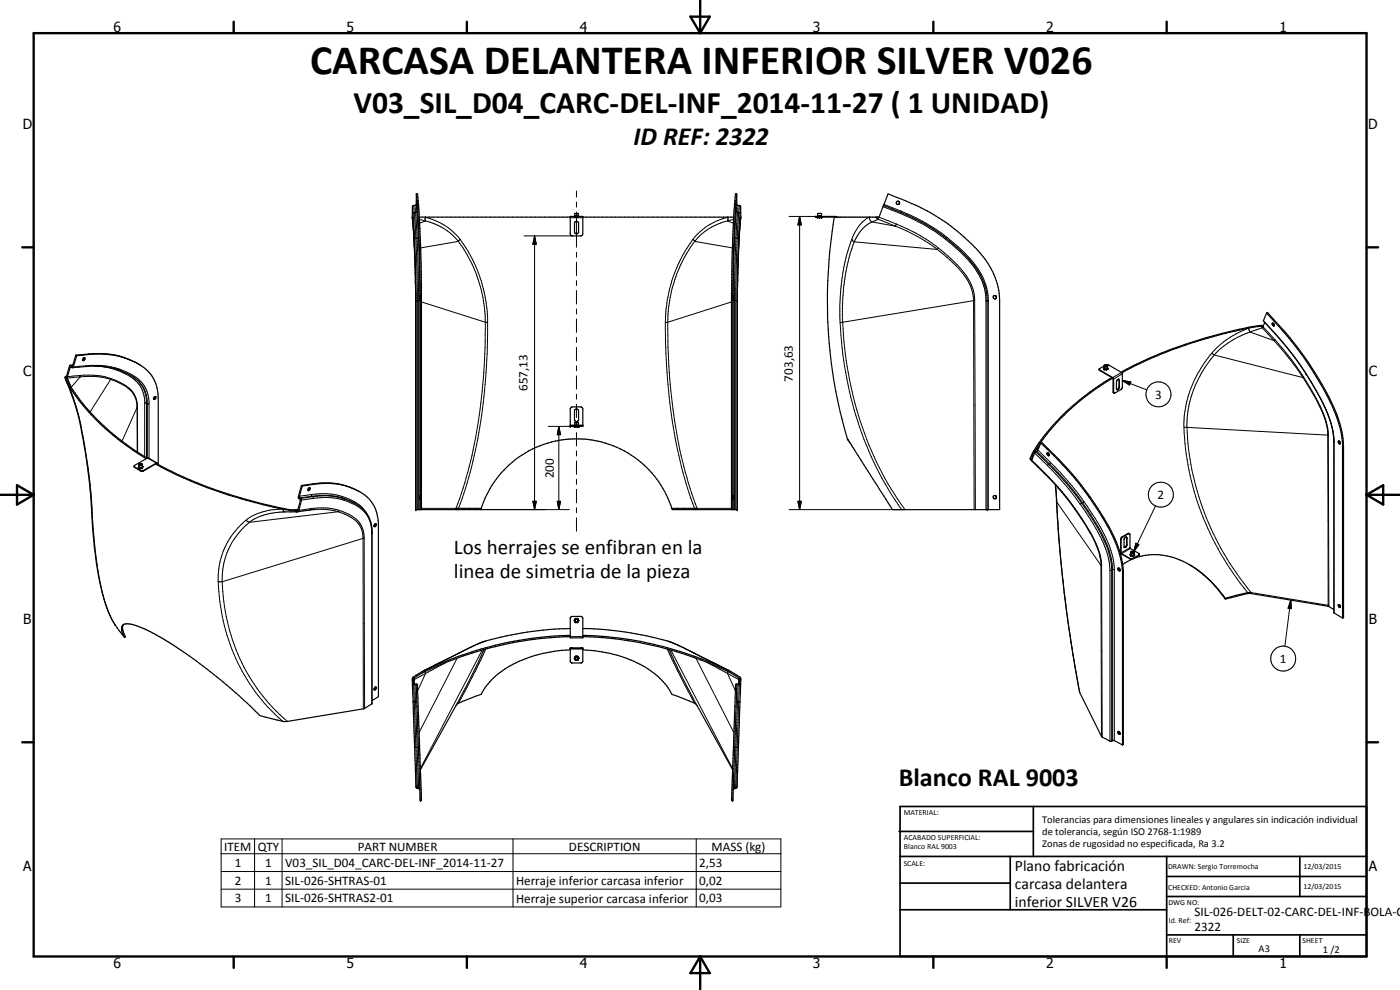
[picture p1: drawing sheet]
<svg xmlns="http://www.w3.org/2000/svg" width="420mm" height="297mm" viewBox="0 0 420 297" stroke-linecap="round" stroke-linejoin="round" font-family="sans-serif">
<g fill="none" stroke="#000" stroke-width=".35">
<path d="M125 58.2h.3l.5 5.1 .6 18.2 .1 71.4M125 58.2l.8 13.9 .3 16v64.8M125 58.2l-.1 3.1-.2 .3-.9 .2-.1 3.4 .7 10 .3 11.9v65.8h19.6a30.1 30.1 0 0 1 15.5-18.2 30 30 0 0 1 41.9 18.2h19.6v-66.4l.3-11.3 .7-10-.1-3.4-.8-.2-.3-.3v-3.1M221.1 58.2l-.7 9.7-.5 19.2v65.8M221.1 58.2h-.4l-.4 5.1-.7 18.2-.1 71.4M125 60.4v.9M125.8 65.2h45.3M171.1 64.9h3.8v5.2l-.3 .6-2.8 .1-.6-.3zM172.5 64.9h-.1M172.5 64.8v-.7h1.1v.7M172.5 64.8h1.1M172.5 64.9h.2"/>
<path d="M172.5 64.8l-.1 .1M172.5 66.7a.66 .66 0 0 1 1.1 .1v2.9l-.3 .4h-.4l-.5-.4zM173.5 64.8l-.7 .1M173.5 64.8l.1 .1M174.9 65.2h45.3M221 60.5v.8M221 60.4v.9M245.4 64.8h1.1M245.4 65.2h1.1M245.9 64.9h-.5v-.8h1.1v.8M245.9 65.2h.1M246 64.9h.5"/>
<path d="M246 65.2h.1M250.4 65.2a147.8 147.8 0 0 0 1.8 58.5l2.1 8M265.1 61.7l-1.3 3.5h-19.1v-.3h6.1l.3 .3M265.2 61.6l1.3-3.4a64.6 64.6 0 0 1 20.8 11.2 34.8 34.8 0 0 1 11.4 13.8l1.1 3.9 .2 3.1v62.7h-32.1l-13.6-21.2M265.2 61.6l-.1 .1M265.2 61.6l5.2 2.2a53.3 53.3 0 0 1 22.7 16.8 16.6 16.6 0 0 1 3.1 8.9v63.4M269.5 60.4l.4 .3M269.7 61.3l-.2 .1M269.7 60.5a.49 .49 0 0 0-.7 .3 .49 .49 0 0 0 .6 .5M269.8 60.5l.2 .4-.2 .4M269.9 61l-.2 .3M269.9 60.8v.2"/>
<path d="M126.1 88.7v1M220 89.5v.1M220 88.7v1M220 88.7v.1M298.5 88.6l.5 .4v.3l-.3 .4M298.8 88.7l-.7 .1v.7l.6 .2 .3-.4M298.9 88.8l.1 .3M379.2 97.8l-.2-.1a95.4 95.4 0 0 0-20.9 4.8 111.7 111.7 0 0 0-21.6 9.2M379.5 96.8l-.5 1.2h-.1a79.9 79.9 0 0 0-17.8 3.9 118 118 0 0 0-24.4 9.9M380.1 93.9l-.9 2.4 3.5 3.9a84.6 84.6 0 0 1 16.4 26l.9 3.2 .3 3.1v51.3l2.6 1.7M380.1 93.9l.3-.1a118.5 118.5 0 0 1 11.7 14.1 73.5 73.5 0 0 1 10.2 19.9l.6 2.8 .3 3.4v51.3l-.3 .2M380.1 93.9a105 105 0 0 1 17.4 23.4l1.7 3.4a33.7 33.7 0 0 1 3.7 12.6v52.2"/>
<path d="M381.8 97a.49 .49 0 0 1 .6 .2 .49 .49 0 0 1-.1 .6l-.4-.3zM382.1 96.9l.4 .8M19.7 113.9a81.3 81.3 0 0 1 6 22.5l1.3 9.4 .4 5.8a120.6 120.6 0 0 0 3.8 28.1l.2 .9a28.5 28.5 0 0 0 6 10.7M20 112.9l-.5 .4a45.5 45.5 0 0 0 9.1 12.5 78.3 78.3 0 0 0 15.3 11.8M20 112.9l.2 .1M20.2 113l-.2 .2a28.6 28.6 0 0 0 5.5 8.6 73 73 0 0 0 18.6 15.7M21.1 109.6l-.2 .2-.9 3.1M21.7 110.3l-.6-.1-.9 2.8M21.8 110.3a29.9 29.9 0 0 1 12.4 .3l2.3 .7 3.2 1.6M21.9 109.5l-.8 .1M22.8 106.6l-1 3.1-.2 .2-.5-.3M22.8 106.6l.2 .1"/>
<path d="M22.8 106.6a34.6 34.6 0 0 1 10.5-.3l3.3 .8M23 106.7l-1 3.5-.3 .1M23 106.7a29.9 29.9 0 0 1 15.3 1l3.8 1.8M25 107.5l.3-.2a.42 .42 0 0 1 .1 .6 .42 .42 0 0 1-.6 0zM25.3 107.3l-.1 .4-.4 .3M36.8 107.2a15.1 15.1 0 0 1 8.9 5.7l1.1 2.2 .6 2.9 .1 21.4M46.3 119.2l.3-.2a.5 .5 0 0 1 .1 .6 .5 .5 0 0 1-.6 .2zM46.6 119l-.5 .7M329.9 110.9l4.2 2.6 .2 4.4M331.2 110.4l.2 .4M331.2 110.4h.1M331.3 110.5v-.8l.7-.2 .4 .2-.1 1"/>
<path d="M331.3 110.4h-.1M331.3 110.5l.5 .3M331.3 110.5l.1 .3M331.4 110.8l.6 .1M331.4 110.8h.1M331.5 109.7l.6-.1a.3 .3 0 0 1-.3 .5 .3 .3 0 0 1-.3-.4zM331.8 110.8h.1M331.9 110.8l.1 .1M331.9 109.5h.8l4.1 2.6v4.3l-.4 .5-1.9 1.1-.5-.4v-4.2M332 110.9h.1M332.1 110.9h-.1M332.3 110.7l-.2 .2"/>
<path d="M332.3 110.7l-.9 .1M332.3 110.6h.1M332.4 109.9l-.8 .2-.3-.2-1.3 .7-.1 .4 4 2.4M332.4 110.4v.3l-.3 .2M332.4 110.6h.1M332.5 110.6l-.5 .3M333.7 113.3l-5.7 3.7a69.3 69.3 0 0 0-15 14.2 20.7 20.7 0 0 0-3.8 6.5M334 113.4l-1.7 1.1a77.1 77.1 0 0 0-12.3 9.4 51.6 51.6 0 0 0-10.2 13.1l-.2 .6M335.7 113.8l.1 2.4-.7 .7M335.8 113.8l-.6 .3-.1 .5v2.3M335.8 113.8h.1M335.9 113.8v2.5l-.2 .5-.6 .1"/>
<path d="M41.6 140v.3M41.6 140l.4 .5M41.6 139.4v.6M41.9 139.3h.7a.37 .37 0 0 1-.4 .3 .37 .37 0 0 1-.3-.3zM41.9 139.4v.1M42.7 139.4a.53 .53 0 0 1-.5 .3 .53 .53 0 0 1-.5-.5h1v.9M42.7 140h.1M42.8 140l-.1 .4M46.7 139.2a137.3 137.3 0 0 0 39.2 13.8l2.8 .4 1-.3M46.9 139.1l5.8 2.9a138.4 138.4 0 0 0 36.1 11.1l.6-.1M46.9 139.1l-4.1 2.3-.6-.1-1.9-1.1-.1-.3M46.9 139.1h.2"/>
<path d="M47.1 138.9l-4.1 2.3h-.7l-2.1-1.3M47.1 138.9l-2.7-1.5-4.2 2.5M47.1 138.9l.1 .3M171.1 127.7h3.8M171.2 122.4l.6-.3h2.5l.5 .3 .1 5.5h-3.8zM172.4 127.9h1.3M172.5 127.6h1.1M172.5 127.6l-.1 .1M172.5 127.6v-.8h1.1v.8M172.5 127.6h.3M172.6 122.9l.5-.2 .5 .5v2.8a.63 .63 0 0 1-.6 .5 .63 .63 0 0 1-.6-.5v-2.8zM172.6 127.9v.1"/>
<path d="M172.8 127.9v.1M172.9 127.6h.3M173.3 127.6v.1M173.3 127.9v.1M173.4 127.9v.1M173.6 127.6l-.2 .1M173.6 127.6l.1 .1M254.3 131.7h.1M309.2 137.7l4.2 4.3a80.6 80.6 0 0 1 13.7 17.9M309.6 137.6h.1M309.6 137.6l.1 .2M312.4 132.9l-1 2.2-.9 .7-.9 2.2-.4-.3"/>
<path d="M312.4 132.9l.3-.1a93.4 93.4 0 0 1 22.6 30.5l1.3 4.4 .5 3.5v52.2l-.2 .1M312.4 132.9a92.8 92.8 0 0 1 22.7 30.6l1.3 4.4 .5 3.5v52.1M314.3 135.9l.6 .3v.5a.53 .53 0 0 1-.6-.2 .53 .53 0 0 1 0-.6zM314.5 135.8l.1 .5 .3 .3-.1-.2M401.7 132.3a.48 .48 0 0 1 .5 .3 .48 .48 0 0 1-.2 .6l-.3-.3zM401.9 132.3l.4 .8M41.6 140.2l.4 .3 .7-.1M41.6 140.2h.1M41.6 140.2l1 .2M41.6 140.3l.4 .2M42 140.5h.1M42.6 140.4h.1"/>
<path d="M42.6 140.4l-.5 .1M42.7 140.3v.1M42.7 140.3l-.1 .1M42.7 140.2v.1M42.7 140.3h.1M42.7 140.1l-.6 .4M42.7 140.1v.1M42.8 140l-.1 .1M89.4 153l.3 .1M89.4 152.9l-1.6 .1M90.5 145.7l.2 .1M90.5 145.7l-1 3.4 .1 .4 .6 .6-.8 2.9"/>
<path d="M90.7 145.8a24.7 24.7 0 0 1 15.9 1.1l1.1 .5M90.7 145.8l-.8 3.1 .6 1.1-.8 3.1M92.6 146.5l.3-.2 .2 .3-.5 .6-.2-.1zM92.8 146.3l-.4 .8M94.3 152.9l-1.5 .2a35.4 35.4 0 0 1-8.9 .6M103.3 145.6l-2.3-.5a32.5 32.5 0 0 0-10.5 .6M103.6 145.8l4.2 1.6M106.2 150.9a9.2 9.2 0 0 1 5.5 8.1v52.2l-2.4 1.4-23.4 3.9a24.8 24.8 0 0 1-7.9-1.8 159.7 159.7 0 0 0-24.1-19.9l-6.2-3.9a27.6 27.6 0 0 0-9.4-3.7 1.57 1.57 0 0 0-1.7 .6 1.57 1.57 0 0 0 0 1.8l.8 1.7M107.8 147.4a10.7 10.7 0 0 1 5.8 9.6v52l-1.9 1.2M112.4 157.4l.2-.3 .3 .2-.3 .7-.3-.1zM112.6 157.1l-.3 .8M126.1 148.7v.9"/>
<path d="M136.9 152.5h7.5M201.6 152.5h7.6M220 148.8v-.1v.9M220 149.5v.1M298.1 148.8h.8l.1 .6-.3 .2h-.4zM298.5 148.7l.4 .1M298.8 149.6h-.1M299 148.9v.2M299 149.3v.1M316.7 145.4a496.6 496.6 0 0 0 4.1 43.4l3.3 19 6.6 13.3 2.5 1.3 1.1-.2 2.6 1.3M335.6 170.4a.43 .43 0 0 1 .6 .3 .43 .43 0 0 1-.4 .5l-.3-.4zM335.7 170.4l.1 .5 .4 .3"/>
<path d="M336.6 161.2l1.9-1.1 .5 .1 .1 4.2 2.6 1.6 .1 .6-1.9 1.2h-.5l-3-1.8-.1-4.3zM338 161.1l.2 .3v2.1a.68 .68 0 0 1-.8 .7M338 161.1l-.7 .7 .1 2.4M338 161.1l.1 2.3-.2 .5-.5 .3M339 160.1l-2.1 1.1-.4 .5v4.3l2.7 1.6h.7l2-1.2M339.2 166.4l.2 .3M339.2 166.4h.1M339.3 165.7a.59 .59 0 0 0 .6 .3 .59 .59 0 0 0 .5-.4l-.4-.2-.6 .1-.2 .9M339.3 166.3l.1 .2M339.3 166.3h-.1M339.3 166.4h.1M339.4 166.7h.1"/>
<path d="M339.4 166.5l.2 .1M339.4 166.5v.2M339.4 166.7l.6 .1M339.6 165.5l.6 .2-.5 .2-.2-.1zM339.6 166.6h.1M339.6 166.6l-.2 .1M339.7 167.8l-2.8 1.5M339.7 166.6h.4M339.7 166.6l.3 .2M340 166.8h.1M340.1 166.6v.2M340.2 167.6a20.4 20.4 0 0 1 20 4 36.8 36.8 0 0 1 7.5 7.9"/>
<path d="M340.3 166.5l-.2 .1M340.4 165.7v.7M340.4 166.4l.1 .1M340.4 166.3l-.1 .2M340.5 166.5h-.2M340.5 166.5l-.4 .3M356.8 169.3a36.2 36.2 0 0 1 11 10.4M367.7 179.5l.1 .2M367.8 179.7l7.4-1.6 23.5 3.8 1.6 1M375.5 177.8h-1.1l-6.7 1.7M37.2 187.3a2.38 2.38 0 0 0 .1 3l.3 .6-.2 .4M171.1 190.6a107 107 0 0 0-44.5 10.9l-2.7 1.7-.2 .8"/>
<path d="M171.1 191a105.3 105.3 0 0 0-45.2 11.4l-1.6 1.1-.2 .5M171.1 194.4h3.8v3.9l-.3 .6h-3l-.4-.3zM171.1 195a42.9 42.9 0 0 0-12.4 2.3 25.4 25.4 0 0 0-14 10.4l-.3 .6-5.1 2-1.9 .8-.4 .4-10.8 19.4M171.1 188.6a86.4 86.4 0 0 0-28 4.7l-16.3 8.2M171.1 194.6h3.8M171.2 185.3l.4-.3h2.8l.4 .3 .1 6.1h-3.8zM172.4 186.2h.1M172.4 197.5l.1 .1M172.4 197.5l.4 .6h.6l.3-.6M172.5 197.6v.1M172.5 186.4l.1 .2M172.5 197.7l.2 .3"/>
<path d="M172.6 185.8l-.1 .6M172.6 197.1l-.2 .4M172.6 186.6l.7 .1M172.6 186.6l.3 .1M172.7 185.8l-.2 .6M172.7 185.8l.3-.2 .5 .3M172.8 198h.1M173.3 185.6l.2 .3M173.3 185.6l-.7 .2M173.3 185.6l.4 .6-.4 .5M173.3 196.9l.2 .2M173.4 197h-.7l-.2 .5 .3 .5"/>
<path d="M173.4 186.6l-.3 .1M173.4 186.6l-.1 .1M173.4 197.1l-.3-.2-.5 .2M173.4 197.1l.2 .1M173.4 197.9l-.3 .1M173.4 198h-.7M173.5 185.9l.1 .2M173.5 186.4l-.1 .2M173.5 197.2l.1 .2M173.6 186.1l-.1 .4M173.6 186.1l-.1 .3M173.6 197.2v.2"/>
<path d="M173.6 197.4v.2M173.6 197.6l-.2 .4M173.6 197.4l.1 .1M173.6 197.6v.1M173.7 197.5l-.1 .1M174.9 191a105 105 0 0 1 45.2 11.4l1.7 1.1 .1 .5M174.9 190.6l1.7 .1a110.1 110.1 0 0 1 41.9 10.4l3.6 2.1 .2 .8M174.9 195a35.8 35.8 0 0 1 23 8.5l.6 .5a14.7 14.7 0 0 1 3.1 4.3l5.2 2 1.9 .8 .4 .4 10.8 19.4M174.9 188.6a90.9 90.9 0 0 1 27.6 4.6l16.8 8.3M401.7 181.4a.46 .46 0 0 1 .5 .3 .46 .46 0 0 1-.2 .5l-.3-.3zM401.9 181.4l.4 .7M112.4 206.3l.4-.2a.49 .49 0 0 1 0 .6 .49 .49 0 0 1-.5 .2z"/>
<path d="M112.6 206.1l-.3 .8M123.7 204l.1 1.3M123.7 204h.4M123.8 205.3l1.1 .2 .1 1.3M123.8 205.3l.2 5.2M124 210.5l.8 25.3 .2 .6 .8 .1 .2 .4M124.1 204l.1 1.1M124.2 205.1h.1M124.2 205.1l1.1 .3v1.4M124.2 205.4l.1 5.2-.3-.1M125 206.8l1.1 32.4v1h.4l-1.2-33.4M125 206.8h.3"/>
<path d="M220.7 206.8h.4M221.9 205.1l-1.1 .3-1.3 34.8h.4l.1-1.3 1.1-33.4 1.2-.2M221.9 205.1h.1M221.9 204h.4M221.9 204v1.1M222.3 204l-1.1 31.7-.1 .7-.8 .1-.3 .4M335.7 219.5l.1 .4 .4 .3M335.8 219.5h-.2a.48 .48 0 0 0 0 .6 .48 .48 0 0 0 .6 .1M335.8 219.5l.4 .7"/>
<circle cx="173" cy="186.2" r=".38"/>
<circle cx="173.1" cy="197.5" r=".38"/>
</g>
<g fill="#000">
<circle cx="123.7" cy="65.2" r=".18"/>
<circle cx="125" cy="60.4" r=".18"/>
<circle cx="125" cy="61.3" r=".18"/>
<circle cx="172.4" cy="64.9" r=".18"/>
<circle cx="172.7" cy="64.9" r=".18"/>
<circle cx="172.8" cy="64.9" r=".18"/>
<circle cx="173.3" cy="64.9" r=".18"/>
<circle cx="173.6" cy="64.1" r=".18"/>
<circle cx="173.6" cy="64.8" r=".18"/>
<circle cx="173.6" cy="64.9" r=".18"/>
<circle cx="221" cy="60.4" r=".18"/>
<circle cx="221" cy="61.3" r=".18"/>
<circle cx="222.3" cy="65.2" r=".18"/>
<circle cx="245.3" cy="65.2" r=".18"/>
<circle cx="245.4" cy="65.2" r=".18"/>
<circle cx="245.4" cy="64.9" r=".18"/>
<circle cx="245.9" cy="65.2" r=".18"/>
<circle cx="245.9" cy="64.9" r=".18"/>
<circle cx="246" cy="64.9" r=".18"/>
<circle cx="246" cy="65.2" r=".18"/>
<circle cx="246.5" cy="64.9" r=".18"/>
<circle cx="246.5" cy="65.2" r=".18"/>
<circle cx="246.6" cy="65.2" r=".18"/>
<circle cx="265.2" cy="61.6" r=".18"/>
<circle cx="126.1" cy="88.7" r=".18"/>
<circle cx="126.1" cy="89.7" r=".18"/>
<circle cx="220" cy="89.7" r=".18"/>
<circle cx="220" cy="88.7" r=".18"/>
<circle cx="379" cy="98" r=".18"/>
<circle cx="20.2" cy="113" r=".18"/>
<circle cx="331.2" cy="110.4" r=".18"/>
<circle cx="331.4" cy="110.8" r=".18"/>
<circle cx="332.1" cy="110.9" r=".18"/>
<circle cx="332.4" cy="110.6" r=".18"/>
<circle cx="47" cy="139.1" r=".18"/>
<circle cx="171.1" cy="127.9" r=".18"/>
<circle cx="171.1" cy="127.7" r=".18"/>
<circle cx="172.4" cy="128" r=".18"/>
<circle cx="172.4" cy="127.9" r=".18"/>
<circle cx="172.4" cy="127.7" r=".18"/>
<circle cx="172.5" cy="127.6" r=".18"/>
<circle cx="172.5" cy="126.8" r=".18"/>
<circle cx="172.7" cy="127.7" r=".18"/>
<circle cx="172.8" cy="127.7" r=".18"/>
<circle cx="172.8" cy="127.9" r=".18"/>
<circle cx="173.3" cy="127.7" r=".18"/>
<circle cx="173.3" cy="127.9" r=".18"/>
<circle cx="173.4" cy="127.7" r=".18"/>
<circle cx="173.4" cy="127.9" r=".18"/>
<circle cx="173.7" cy="127.7" r=".18"/>
<circle cx="173.7" cy="127.9" r=".18"/>
<circle cx="173.7" cy="128" r=".18"/>
<circle cx="254.3" cy="131.7" r=".18"/>
<circle cx="41.6" cy="140.2" r=".18"/>
<circle cx="42" cy="140.5" r=".18"/>
<circle cx="42.1" cy="140.5" r=".18"/>
<circle cx="42.6" cy="140.4" r=".18"/>
<circle cx="42.8" cy="140" r=".18"/>
<circle cx="89.4" cy="153" r=".18"/>
<circle cx="111.7" cy="159.8" r=".18"/>
<circle cx="124.7" cy="152.9" r=".18"/>
<circle cx="124.9" cy="152.9" r=".18"/>
<circle cx="126.1" cy="148.7" r=".18"/>
<circle cx="126.1" cy="149.6" r=".18"/>
<circle cx="220" cy="148.7" r=".18"/>
<circle cx="220" cy="149.6" r=".18"/>
<circle cx="221.2" cy="152.9" r=".18"/>
<circle cx="221.3" cy="152.9" r=".18"/>
<circle cx="296.2" cy="152.9" r=".18"/>
<circle cx="339.2" cy="166.4" r=".18"/>
<circle cx="339.4" cy="166.7" r=".18"/>
<circle cx="340" cy="166.8" r=".18"/>
<circle cx="340.1" cy="166.8" r=".18"/>
<circle cx="340.4" cy="166.5" r=".18"/>
<circle cx="34.4" cy="187.3" r=".18"/>
<circle cx="171.1" cy="194.4" r=".18"/>
<circle cx="171.1" cy="194.6" r=".18"/>
<circle cx="172.8" cy="197" r=".18"/>
<circle cx="173.4" cy="197" r=".18"/>
<circle cx="126.1" cy="240.2" r=".18"/>
<circle cx="219.9" cy="240.2" r=".18"/>
</g>
<g fill="none" stroke="#000" stroke-width=".3">
<path d="M173 57.3v1.8M123.7 65.2l.2 2M123.8 62l.2 2.1M123.9 67.2l.5 7.2 .3 12.7v65.8M123.9 67.2v.1M124 64.1l.4 7.7M124.2 61.6l.7 10.8 .4 14.8v65.7M124.4 71.8l.5 16.3v64.8M124.5 61.6l.2 2.2M124.7 63.8l.5 7.7M124.7 63.8h-.5l-.2 .3M124.9 61.3l.2 2.1"/>
<path d="M125.1 63.4l.4 7.2v.7l-.3 .2M125.1 63.4l-.4 .4M125.1 60.2h.4M125.2 71.5h-.7l-.1 .3M125.2 71.5l.4 16.5v64.9M125.5 71.2l.5 16v65.7M125.6 68.6h.4M125.9 65.8l1.8 .5M127.6 65.2h.1M127.7 65.2a19.2 19.2 0 0 1 10.4 6.6M127.7 65.2v1.1M127.7 66.3l1.4 .4a17.7 17.7 0 0 1 8.5 5.7"/>
<path d="M127.7 66.3l-1.8 .7M137.6 72.4l2.2 3.3 1.9 3.5a42.9 42.9 0 0 1 4 17.5M137.6 72.4l-11.3 2M138.1 71.8l2.3 3.4 2.9 5.9a45.5 45.5 0 0 1 2.6 9.7l.2 1.7a175.7 175.7 0 0 1-3 40.8l-1.2 5a108.8 108.8 0 0 1-4.3 14.2v.4M138.1 71.8l-.5 .6M157.3 70.8h14.5M160.4 70.8l.5 2.5h-1zM160.4 70.8v82.1M171.1 65.3h3.8M173 60.6v1.5M173 63.6v10.6M173 75.7v1.5"/>
<path d="M173 78.7v4M208 71.8l-1.4 2a41.9 41.9 0 0 0-6.9 22.9M208 71.8l.5 .6M208.5 72.4l11.3 2M208.5 72.4a41 41 0 0 0-7.9 21l-.2 3.3M218.3 66.3l1.8 .7M218.3 66.3a17.7 17.7 0 0 0-9.8 6.1M218.4 65.2h.1M218.4 65.2l-.1 1.1M218.4 65.2a18.9 18.9 0 0 0-10.4 6.6M220 68.6h.4M220.2 65.8l-1.9 .5"/>
<path d="M220.5 71.2l-.5 15.3v66.4M220.5 60.2h.4M220.9 71.5h.6l.1 .3M220.9 71.5l-.5 15.8v65.6M221 63.4l-.5 7.2v.7l.4 .2M221 63.4l.3 .4M221.1 61.3l-.1 2.1M221.3 63.8h.6l.2 .3M221.3 63.8l-.4 7.7M221.5 61.6l-.2 2.2M221.6 71.8l-.4 15.5v65.6M221.7 74.4l-.4 12.1v66.4"/>
<path d="M221.7 74.4v.1M221.9 61.6l-.7 10.8-.4 14.1v66.4M222.1 64.1l-.5 7.7M222.2 67.2l-.5 7.2M222.2 67.2v.1M222.3 62l-.2 2.1M222.3 65.2l-.1 2M236.8 64.9h7.9M240 64.9l.5 2.6h-1zM240 64.9v88M245.3 64.9v.3M250.8 64.9v.3"/>
<path d="M255.6 71.8l.8 .8M256.4 72.6a59.8 59.8 0 0 0-3.6 20l.1 4.1M256.4 72.6l24.9 2.2M260.8 65.2a13.3 13.3 0 0 0-5.9 8.6 60.1 60.1 0 0 0-2.7 15.4l-.1 7.6M260.9 65.2l.2 .8 .6 .6M261.7 66.6l-.4 .2a10.5 10.5 0 0 0-4.9 5.8M261.7 66.6l7 1.3M262.8 65.2l.8 .6M263.6 65.8l-1.9 .8M263.6 65.8l.2-.6 5.2 2M263.6 65.8l5.1 2.1M265 62l5.3 2.1"/>
<path d="M265.3 61.3l5.2 2.1M268.7 67.9a49 49 0 0 1 12.6 6.9M269 67.2a49.7 49.7 0 0 1 12.6 7.2M269 67.2l-.3 .7M270.3 64.1l7 3.3 3.3 2.1 3.1 2.3M270.4 63.8h.1M270.5 63.4l-.2 .7M270.5 63.4a55.8 55.8 0 0 1 13.7 7.8M281.3 74.8a30.4 30.4 0 0 1 9.6 10.2 11.5 11.5 0 0 1 1.3 5.2M281.6 74.4a33.3 33.3 0 0 1 9.3 9.8 11.2 11.2 0 0 1 1.6 6M281.6 74.4l-.3 .4M283.7 71.8a36 36 0 0 1 9.8 10.2 15.9 15.9 0 0 1 2.4 8.2"/>
<path d="M284 71.4h.1M284.2 71.2l-.5 .6M284.2 71.2a42.2 42.2 0 0 1 9.2 9.4 18.1 18.1 0 0 1 3.2 9.6M124.7 90.2h.1M124.9 90.2h.1M124.9 90.2h1.1M125.2 90.2h.1M126.1 90.2h.4M126.5 90.6l19.2 6.1M145.7 96.7a162.4 162.4 0 0 1-7.7 52.9l-1.1 2.9M145.7 96.7h.6M173 84.2v1.5"/>
<path d="M173 87.2v4M173 92.7v1.5M173 95.7v4M199.7 96.7v1.9a192 192 0 0 0 2.9 33l1.5 6.7a108.8 108.8 0 0 0 4.3 14.2v.4M200.4 96.7a160.1 160.1 0 0 0 7.7 52.9l1.1 2.9M200.4 96.7h-.7M219.5 90.2h.4M219.5 90.6l-19.1 6.1M220 90.2h1.2M221.2 90.2h.1M221.3 90.2h.1M252.1 96.8a105.2 105.2 0 0 0 18.5 56.1"/>
<path d="M252.9 96.7l-.8 .1M252.9 96.7a104.4 104.4 0 0 0 16.6 53.2l2.1 3h-34.8M292.2 90.2h.3M292.2 90.2l.1 62.7M292.2 90.2l-39.3 6.5M292.5 90.2l.2 62.7M295.9 90.2h.7M295.9 90.2v62.7M296 90.2h.1M296.2 90.2h.1M296.6 90.2v62.7M374.7 98.5l.4 1.1"/>
<path d="M374.7 98.5a27 27 0 0 0-11 7.5M374.8 98.4l-.1 .1M375.1 99.6l7.2 2.6M375.1 99.6l-1.5 .6a26.4 26.4 0 0 0-9.2 6.3M378.5 97.9l.3 .4M378.8 98.3l.2-.3 3.6 3.9M378.8 98.3l-3.7 1.3M378.8 98.3l3.5 3.9M379.2 96.2l3.5 3.9M384 97.7l-.3 .1M20 113.3l.3 .2M20.3 113.5l1.1 2.7"/>
<path d="M20.6 115.6v.4M20.6 115.7l2.5 6.9 1.1 4.8M21.4 116.2v.1M21.5 109.8h.2M21.6 110.3h-.6M21.9 109.6h-.7M24 112.6l-3.8 .4 .1 .5M24 112.6a21.2 21.2 0 0 1 9.3 1M24 112.6l.1 .5M24.1 113.1a21.4 21.4 0 0 1 9.1 .7M24.1 113.1l-3.8 .4M24.1 113.1l-2.7 3.1"/>
<path d="M25.8 109.8l-.2 .2M25.8 109.8l-3.8 .3M25.8 109.8a23.5 23.5 0 0 1 10 .9M26.6 106.2l.2 .1M28.4 109.9l4 .4 2.2 .6M33.2 113.8a13.9 13.9 0 0 1 6.6 4 7 7 0 0 1 1.3 4.5M33.2 113.8l-6.2 9.8M33.3 113.6a11 11 0 0 1 7.5 5.8l.4 2.8M33.3 113.6l-.1 .2M34.6 110.9a13.1 13.1 0 0 1 7.1 4.5l.5 .7a9.6 9.6 0 0 1 1.2 4.3v16.6M34.8 110.7l-.2 .2M35.8 110.7l-.4 .2"/>
<path d="M35.8 110.7a13.5 13.5 0 0 1 7.5 5 9.7 9.7 0 0 1 1.4 4.9v16.9M37.2 107.2l.3 .2M39.5 112.8a9.1 9.1 0 0 1 4.7 8.3M40 113.1a9 9 0 0 1 4 7.8M173 101.2v1.5M173 104.2v4M173 109.8v1.5M173 112.8v4M173 118.3v1.5M330.1 111v.2M332.4 110.3l.2 .4-.5 .3-.8-.1-.2-.5 .2-.1M334 117.6h.2"/>
<path d="M335.8 114l.1 .1M335.8 116.1h.1M336.6 111.8l-2.7 1.6M336.8 114.2l2.6 .4-.4 .9zM336.8 112.2l-2.8 1.5M336.8 114.2l7.4 2.8M363.7 106a33.6 33.6 0 0 0-8.4 22.3M363.7 106l.7 .5M364.4 106.5l26.6 6.8 .2-.2M364.4 106.5l-2.4 3.1a35.6 35.6 0 0 0-5.1 11.6l-.6 4.3-.1 2.7M382.3 102.2a78.1 78.1 0 0 1 15.5 24l.5 2.2 .2 2.2M382.6 101.9l4.5 5.3 4.1 5.9"/>
<path d="M382.6 101.9l-.3 .3M382.7 100.1v.1M382.7 100.1a84.9 84.9 0 0 1 9.3 12M391.2 113.1a50.2 50.2 0 0 1 6.9 13.7l.5 3.8M392 112.2h.1M392 112.1v.1M392 112.1l1.5 2.5a41.9 41.9 0 0 1 6.8 16.2l.1 53.1M393.9 110.6l-.3 .1M24.1 127.5h.1M24.2 127.4l1 5a180.4 180.4 0 0 1 2.8 26.1 104.5 104.5 0 0 0 3.1 20.6l1.4 4.3 1.9 3.9M24.2 127.4l-.1 .1M41.1 122.3l.1 13.3"/>
<path d="M41.1 122.3l-4.5 10.1M41.2 122.2l.1 13.4M41.2 122.2l-.1 .1M41.6 139.9l-.1 .4 .5 .2h.7l.3-.5-.3-.1M43.4 120.9h.6M44 120.9v16.4M44 120.9l.2 .2M44.2 121.1l.5 .1M44.2 121.1v16.3M44.3 137.4l2.6 1.7M46.9 139.1h.1M47.2 139.1h-.1"/>
<path d="M164.5 127.9h6.6M167.7 127.9l.5 2.5h-1zM167.7 127.9v25M171.1 127.6h1.4M171.8 127.7v.2M173 121.3v4M173 126.8v1.5M173 129.8v4M173 135.3v1.5M173 138.3v4M173.6 127.6h1.3M174.3 127.7v.2"/>
<path d="M309.6 138.3v-.3l3.8 3.8M309.6 137.6l.1 .2M310.5 135.9a92.4 92.4 0 0 1 13.7 15.4M310.6 135.4h-.1M310.6 135.4l-.1 .4M310.8 135.6a94.9 94.9 0 0 1 12.7 13.8l1.1 1.6M311.1 135.4l3.8 3.7M311.5 135l3.8 3.8M311.8 134.2l-1.2 1.2M314.5 135.9l.4 .7M314.6 135.9l.2 .5M314.9 139.1l-.5 .6"/>
<path d="M314.9 139.1a94 94 0 0 1 10 11.7M315.3 138.8l-.4 .3M315.3 138.8l5.8 6.3 4.2 5.4M316.5 136.6l-.2 .1M355.3 128.3a82.3 82.3 0 0 0 19.1 49.5v.3M356.2 128.2l42.3 2.4M356.2 128.2a82.6 82.6 0 0 0 19.3 49.6M356.2 128.2l-.9 .1M398.5 130.6h.1M398.5 130.6l.1 51M398.6 130.6l.2 51.1M400.3 132.5l.1 .1"/>
<path d="M403.2 134l-.3 .2M27.5 152.2l.1 .5M40.4 140.1v.2M42.2 141.1v.2M43.1 141.1v.2M73.9 156.1a22.5 22.5 0 0 0-8.4 18.4M73.9 156.1l.9 .6M74.8 156.7a21.7 21.7 0 0 0-8.1 17.8M83.9 153.7l-.6 .1a16.4 16.4 0 0 0-8.5 2.9M84.8 152.7a17.8 17.8 0 0 0-10.9 3.4M84.9 152.8l.6 .8M88.7 153.4l.4 .2"/>
<path d="M89.4 153h-1.4M93.2 152.6l-3.5 .5-.5 .5M93.2 152.6a19.5 19.5 0 0 1 8.1 .4l.5 .2M93.2 152.6l-.4 .5M93.5 148.4l.1 .5M93.5 148.4l-3.6 .5M93.5 148.4a21 21 0 0 1 9.3 .6M93.6 148.9l-3.5 .5M93.6 148.9l4.3-.3 3.4 .4 1.6 .5M93.6 148.9l.3 .1M93.9 149l.2 .5M93.9 149a19.9 19.9 0 0 1 9.3 .6"/>
<path d="M93.9 149l-3.6 .5M94.1 145.2l.2 .1M94.1 149.5a17.4 17.4 0 0 1 15.6 4.5 9.4 9.4 0 0 1 1.9 5.4v51.8M94.1 149.5l-3.6 .5M94.3 152.9l2.8-.1 4.4 .7M101.5 153.5a10.3 10.3 0 0 1 6.4 4 7.2 7.2 0 0 1 1.1 4M101.5 153.5l-26.7 3.2M101.8 153.2a10.1 10.1 0 0 1 6.9 5.1l.6 3.1M101.8 153.2l-.3 .3M102.8 149l.1 .5M102.8 149a12.3 12.3 0 0 1 7.3 5.1M102.9 149.5l1.1 .4"/>
<path d="M102.9 149.5l.3 .1M103.2 149.6l.1 .5M103.7 149.8l2.8 1.2M103.9 145.8l.3 .2M104.6 150.1l1.6 .8M111.7 159.8l-.1 .2M126.5 152.5h10.4M136.9 152.5v.4M144.3 152.9h26.6M159.9 150.4h1l-.5 2.5zM167.2 150.4h1l-.5 2.5zM173 143.8v1.5"/>
<path d="M173 146.8v4.1M173 152.4v1.4M173 155.4v4M209.2 152.5h10.3M209.2 152.5v.4M239.5 150.4h1l-.5 2.5zM313.4 141.8l4.3 4.4a71.3 71.3 0 0 1 11.9 18.7l.9 3.3 .1 1.6M313.4 141.8v.2M316.8 145.5l.3 5.1M317.1 150.4v.2M317.1 150.6l13.3 19M317.1 150.6a409.8 409.8 0 0 0 7 57.2"/>
<path d="M322.5 152.7h.1M322.7 152.6l-.1 .1M324.2 151.3a54 54 0 0 1 8.1 14.8l.6 2.6 .2 2.4M324.6 151a48.6 48.6 0 0 1 8.6 16.3l.4 3.2v51.9M324.6 151l-.4 .3M324.9 150.8a54.8 54.8 0 0 1 7.8 13.8l.9 3.3 .3 3M324.9 150.8l-.3 .2M325.3 150.5l-.4 .3M325.3 150.5l3.3 4.9a33.2 33.2 0 0 1 5.8 14.9v51.9M327.1 149l-.3 .2M327.1 159.9a20.6 20.6 0 0 1 3.3 9.7M346.8 151.8l-6.5 13.7"/>
<path d="M65.5 174.5a57.3 57.3 0 0 0 19.3 41.9M65.5 174.5h1.2M66.7 174.5a56.2 56.2 0 0 0 19.6 42M109 161.5v51.2M109 161.5l-42.3 13M109.3 161.4l.1 51.2M109.3 161.4l-.3 .1M330.4 169.6l.2 .2M330.4 169.6l.2 51.3M330.6 169.8l.2 51.3M333.1 171.1v51.3M333.9 170.9l-.8 .2"/>
<path d="M333.9 170.9h.5M333.9 170.9v51.3M336.3 161.8l.2 .1M336.8 161.1l.1 .1M337.1 172.1l-.2 .1M338.1 163.4l.1 .1M338.1 161.3l.1 .1M338.5 160.1h.2M339.1 167.6v.1M339.1 164.3l-2.8 1.5M339.2 164.6l-2.6 1.6M340 167.6v.1"/>
<path d="M340.4 166.2l.2 .3-.5 .4-.8-.1-.2-.5 .2-.1M340.9 163l.9 .4-1.5 2.1zM341.7 166.5v.2M375.5 177.8l23.1 3.8M375.5 177.8v.3M133.8 198.8l-6.1 3.3M137.2 197.5l-11.4 22.3M138 195.9l-10.3 5.1M138 195.9l-.3 .1M144.7 195l-18.6 35.6M145.2 194.9l-3.6 7.8-4.7 9M145.6 192.4l-3.3 1.3-4.3 2.2"/>
<path d="M145.7 194.7l-2.6 5.7-5.5 10.6M171.1 191h3.8M171.1 194.7h3.8M171.8 194.4v.2M172.6 185.5h.8l.4 .7-.4 .7h-.8l-.3-.7zM172.7 196.8h.7l.4 .7-.4 .7h-.7l-.4-.7zM174.3 194.4v.2M200.3 194.7l2.6 5.7 5.5 10.6M200.4 192.4l4.5 1.8 3.2 1.7M200.9 194.9l2.5 5.7 5.8 11.1M201.3 195l18.6 35.6M208.1 195.9l10.3 5.1"/>
<path d="M208.1 195.9l.2 .1M208.9 197.5l11.3 22.3M212.3 198.8l6 3.3M387.4 180.1l.2 2.5-1-.1zM387.4 180.1l-1.8 13.8M398.6 181.6v.3M398.6 181.6l.2 .1M398.8 181.7v.3M124.3 203.5l.1 .4M124.4 203.9v1.3M124.4 203.9l-.3 .1M124.5 205.4l1.1 31.1"/>
<path d="M125.1 210.7l-.8-.1 1 25.9M125.1 212h.4M127.5 201.1h.1M127.6 201.5l.1 .6M127.7 202.1l-3.3 1.8M127.7 202.1l-2.4 5.2M218.3 202.1l3.4 1.8M218.3 202.1l2.4 5.2M218.5 201.5l-.2 .6M218.5 201.1h.1M220.5 212h.4M221.5 205.4l-1.1 31.1"/>
<path d="M221.7 203.9l.2 .1M221.7 203.9l-.1 1.3M221.8 203.5l-.1 .4M221.9 205.4l-1.1 31.1M221.9 204h.1M222.1 210.5l-1.1 .2M124.4 223.9l1.1 .5M125.6 236.5h.1M125.6 226.5h.4M220 226.5h.4M220.4 236.5h.1M221.6 223.9l-1.1 .5"/>
<path d="M66.4 251.7h167.9v20.4h-167.9zM66.4 256.2h167.9M76.4 251.7v20.4M84.7 251.7v20.4M154 251.7v20.4M208.9 251.7v20.4M66.4 261.5h167.9M66.4 266.8h167.9"/>
<circle cx="347.7" cy="118.3" r="3.8"/>
<circle cx="348.4" cy="148.4" r="3.8"/>
<circle cx="385.1" cy="197.6" r="3.7"/>
</g>
<g fill="none" stroke="#000" stroke-width=".71">
<path d="M10.1 9.9h400v277.1h-400zM70.1 6.5v3.4M140.1 6.5v3.4M207.2 5h5.8l-2.9 4.9zM210.1 0v9.9M280.1 6.5v3.4M350.1 6.5v3.4M6.7 74.2h3.4M410.1 74.2h3.5M.1 148.5h10M5.1 145.6l5 2.9-5 2.9zM410.1 148.5h10"/>
<path d="M410.1 148.5l5-2.9v5.8zM6.7 222.7h3.4M410.1 222.7h3.5M70.1 287v3.4M140.1 287v3.4M210.1 287v10M210.1 287l2.9 5h-5.8zM280.1 287v3.4M350.1 287v3.4"/>
</g>
<g fill="none" stroke="#000" stroke-width=".51">
<path d="M269.8 249.5h40.3M270.1 242h140v45h-140zM270.1 257h140M303.2 257v16M310.1 242v15M350.1 257v30M390.1 257v12M270.1 265h33.1M270.1 273h80M350.1 269h60M350.1 263h60M350.1 280.5h60"/>
<path d="M370.1 280.5v6.5M390.1 280.5v6.5"/>
</g>
<path d="M160.4 70.8l.5 2.5h-1zM240 64.9l.5 2.6h-1zM336.8 114.2l2.6 .4-.4 .9zM167.7 127.9l.5 2.5h-1zM159.9 150.4h1l-.5 2.5zM167.2 150.4h1l-.5 2.5zM239.5 150.4h1l-.5 2.5zM340.9 163l.9 .4-1.5 2.1zM387.4 180.1l.2 2.5-1-.1z" fill="#000"/>
<text font-size="12.6" x="93.1" y="22.1">CARCASA DELANTERA INFERIOR SILVER V026</text>
<text font-size="9.4" x="106.1" y="33.9">V03_SIL_D04_CARC-DEL-INF_2014-11-27 ( 1 UNIDAD)</text>
<g font-size="7.9">
<text x="190.1" y="43.4">ID REF: 2322</text>
<text x="269.7" y="236">Blanco RAL 9003</text>
</g>
<g font-size="6.3">
<text x="136.2" y="166.2">Los herrajes se enfibran en la</text>
<text x="136.2" y="173.4">linea de simetria de la pieza</text>
</g>
<g font-size="4.7">
<text x="304.6" y="261.2">Plano fabricación</text>
<text x="304.6" y="266.6">carcasa delantera</text>
<text x="304.6" y="272">inferior SILVER V26</text>
</g>
<g font-size="4.2">
<text x="34" y="9.6">6</text>
<text x="104" y="9.6">5</text>
<text x="174" y="9.6">4</text>
<text x="244" y="9.6">3</text>
<text x="314" y="9.6">2</text>
<text x="384" y="9.6">1</text>
<text x="6.8" y="38.7">D</text>
<text x="410.6" y="38.7">D</text>
<text x="7" y="112.9">C</text>
<text x="410.8" y="112.9">C</text>
<text x="7" y="187.1">B</text>
<text x="410.8" y="187.1">B</text>
<text x="7" y="261.4">A</text>
<text x="410.8" y="261.4">A</text>
<text x="34" y="290.4">6</text>
<text x="104" y="290.4">5</text>
<text x="174" y="290.4">4</text>
<text x="244" y="290.4">3</text>
<text x="314" y="290.4">2</text>
<text x="384" y="290.4">1</text>
</g>
<g font-size="3.9">
<text x="158.4" y="117.3" transform="rotate(-90 158.4 117.3)">657,13</text>
<text x="237.9" y="114.5" transform="rotate(-90 237.9 114.5)">703,63</text>
<text x="346.7" y="119.6">3</text>
<text x="166.2" y="143.4" transform="rotate(-90 166.2 143.4)">200</text>
<text x="347.4" y="149.7">2</text>
<text x="384.1" y="198.9">1</text>
<text x="67.3" y="255.2">ITEM</text>
<text x="77.3" y="255.2">QTY</text>
<text x="107.4" y="255.2">PART NUMBER</text>
<text x="170.8" y="255.2">DESCRIPTION</text>
<text x="213.6" y="255.3">MASS (kg)</text>
<text x="70.4" y="260.1">1</text>
<text x="79.6" y="260.1">1</text>
<text x="85.6" y="260.1">V03_SIL_D04_CARC-DEL-INF_2014-11-27</text>
<text x="209.9" y="260.1">2,53</text>
<text x="70.4" y="265.4">2</text>
<text x="79.6" y="265.4">1</text>
<text x="85.6" y="265.4">SIL-026-SHTRAS-01</text>
<text x="154.9" y="265.5">Herraje inferior carcasa inferior</text>
<text x="209.9" y="265.4">0,02</text>
<text x="70.4" y="270.7">3</text>
<text x="79.6" y="270.7">1</text>
<text x="85.6" y="270.7">SIL-026-SHTRAS2-01</text>
<text x="154.9" y="270.8">Herraje superior carcasa inferior</text>
<text x="209.9" y="270.7">0,03</text>
<text x="358.5" y="275">SIL-026-DELT-02-CARC-DEL-INF-BOLA-C</text>
<text x="358.5" y="279.4">2322</text>
</g>
<g font-size="3.1">
<text x="312.7" y="246.8">Tolerancias para dimensiones lineales y angulares sin indicación individual</text>
<text x="312.7" y="250.4">de tolerancia, según ISO 2768-1:1989</text>
<text x="312.7" y="254">Zonas de rugosidad no especificada, Ra 3.2</text>
<text x="377.7" y="285.6">A3</text>
<text x="397" y="285.9">1 /2</text>
</g>
<g font-size="2.4">
<text x="271.2" y="244.4">MATERIAL:</text>
<text x="271.3" y="252">ACABADO SUPERFICIAL:</text>
<text x="271.3" y="254.6">Blanco RAL 9003</text>
<text x="271.2" y="259.7">SCALE:</text>
<text x="350.6" y="260.8">DRAWN: Sergio Torremocha</text>
<text x="391.2" y="260.6">12/03/2015</text>
<text x="350.6" y="267">CHECKED: Antonio Garcia</text>
<text x="391.2" y="266.7">12/03/2015</text>
<text x="350.6" y="271.4">DWG NO:</text>
<text x="350.8" y="276.9">Id. Ref:</text>
<text x="350.8" y="282.8">REV</text>
<text x="371.2" y="282.9">SIZE</text>
<text x="390.9" y="282.9">SHEET</text>
</g>
</svg>
